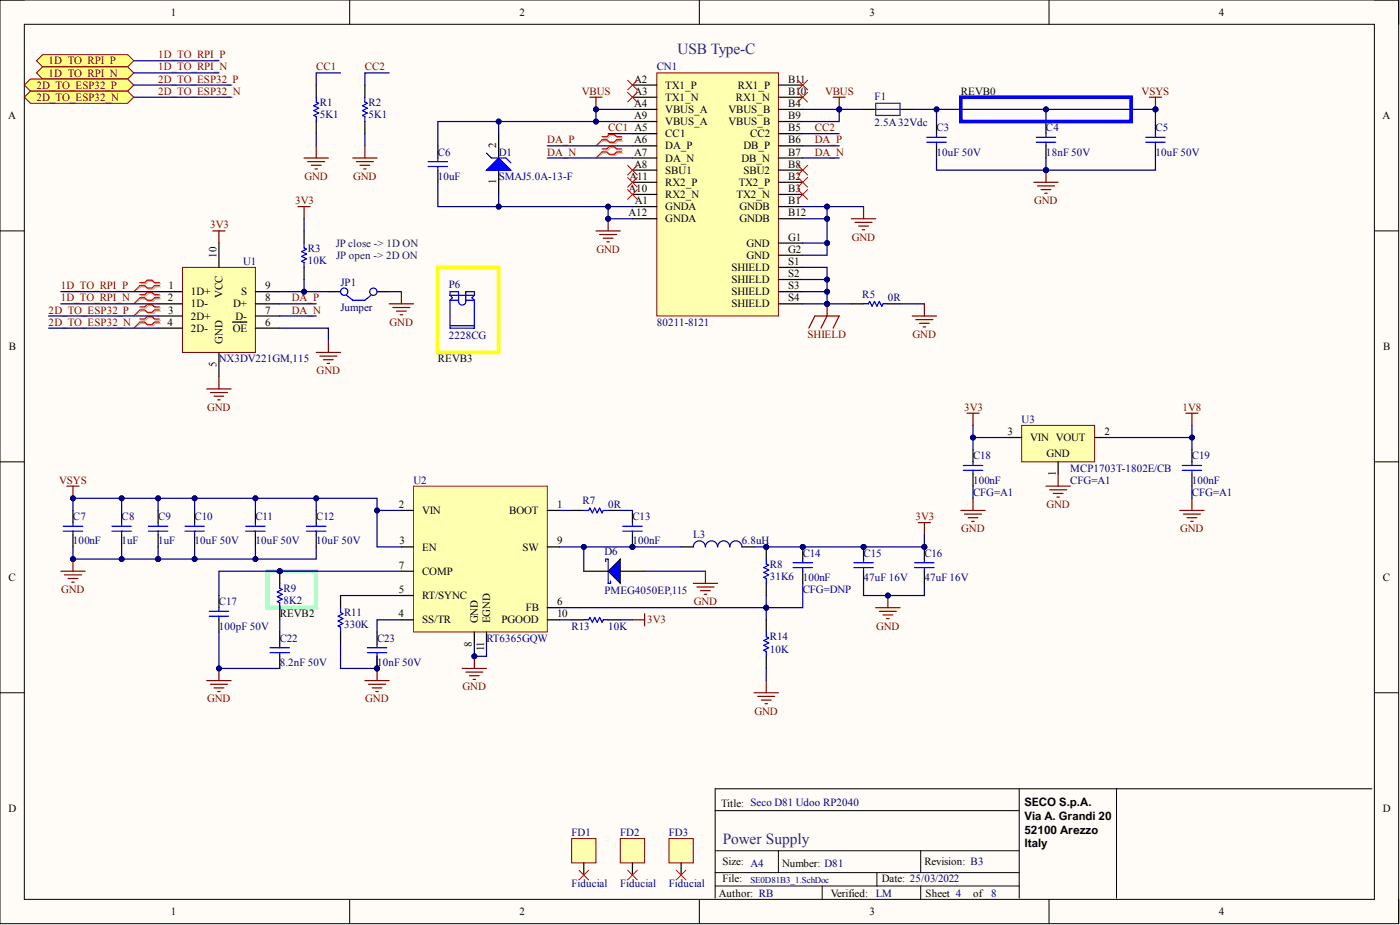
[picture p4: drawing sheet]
<svg xmlns="http://www.w3.org/2000/svg" width="292mm" height="193mm" viewBox="0 0 292 193" stroke-linecap="round" stroke-linejoin="round" font-family="sans-serif">
<!-- layer: Livello 1 -->
<path d="M0 0h291.8v192.7h-291.8z" fill="#fffcf8"/>
<path d="M0 0h291.8v192.7h-291.8z" fill="none" stroke="#000" stroke-width=".21"/>
<path d="M5.1 5.1h281.7v182.5h-281.7z" fill-rule="evenodd" fill="#fffcf8"/>
<g fill="none" stroke="#000" stroke-width=".21">
<path d="M0 0h5.1M73 0v5.1M145.9 0v5.1M218.9 0v5.1M286.8 0h5v5.1M5.1 5.1h281.7v182.5h-281.7zM0 48.2h5.1M286.8 48.2h5M0 96.3h5.1M286.8 96.3h5M0 144.5h5.1M286.8 144.5h5"/>
<path d="M149.2 169.1h63.5M149.2 177.5h63.5M162.4 177.5v4.5M192.1 177.5v4.5M212.7 164.6v22.8M233 164.6v22.8M286.2 164.6h-137v22.8M73 187.6v5.1M145.9 187.6v5.1M149.2 182h63.5M149.2 184.8h63.5M171.5 184.8v2.8"/>
<path d="M183 182v2.8M192.1 184.8v2.8M218.9 187.6v5.1M291.8 187.6v5.1"/>
</g>
<path d="M55.8 119.2h10.2v7.6h-10.2z" fill="none" stroke="#0ff" stroke-width=".76"/>
<path d="M137 15.2h25.4v50.7h-25.4z" fill-rule="evenodd" fill="#ffffb0"/>
<path d="M137 15.2h25.4v50.7h-25.4z" fill="none" stroke="#800000" stroke-width=".21"/>
<g fill="none" stroke="#000" stroke-width=".25">
<path d="M132 17.7h5M162.4 17.7h5.1M132 20.3h5M132 22.8h5M132 27.9h5M132 30.4h5M132 33h5M132 35.5h5M132 38h5M132 25.4h5M162.4 20.3h5.1M162.4 22.8h5.1"/>
<path d="M162.4 27.9h5.1M162.4 30.4h5.1M162.4 33h5.1M162.4 35.5h5.1M162.4 38h5.1M162.4 25.4h5.1M132 40.6h5M132 43.1h5M132 45.6h5M162.4 40.6h5.1M162.4 43.1h5.1M162.4 45.6h5.1"/>
<path d="M162.4 50.7h5.1M162.4 53.2h5.1M162.4 55.8h5.1M162.4 58.3h5.1M162.4 60.8h5.1M162.4 63.4h5.1"/>
</g>
<path d="M119.3 174.9h5v5.1h-5z" fill-rule="evenodd" fill="#ffffb0"/>
<path d="M119.3 174.9h5v5.1h-5z" fill="none" stroke="#800000" stroke-width=".21"/>
<path d="M121.8 180v2.6" fill="none" stroke="#000" stroke-width=".25"/>
<path d="M129.4 174.9h5.1v5.1h-5.1z" fill-rule="evenodd" fill="#ffffb0"/>
<path d="M129.4 174.9h5.1v5.1h-5.1z" fill="none" stroke="#800000" stroke-width=".21"/>
<path d="M132 180v2.6" fill="none" stroke="#000" stroke-width=".25"/>
<path d="M139.6 174.9h5v5.1h-5z" fill-rule="evenodd" fill="#ffffb0"/>
<path d="M139.6 174.9h5v5.1h-5z" fill="none" stroke="#800000" stroke-width=".21"/>
<path d="M142.1 180v2.6" fill="none" stroke="#000" stroke-width=".25"/>
<path d="M120.8 181.5l2 2.1M122.8 181.5l-2 2.1M130.9 181.5l2.1 2.1M133 181.5l-2.1 2.1M141.1 181.5l2 2.1M143.1 181.5l-2 2.1" fill="none" stroke="#f00" stroke-width=".21"/>
<path d="M38.1 55.8h15.2v17.7h-15.2z" fill-rule="evenodd" fill="#ffffb0"/>
<path d="M38.1 55.8h15.2v17.7h-15.2z" fill="none" stroke="#800000" stroke-width=".21"/>
<g fill="none" stroke="#000" stroke-width=".25">
<path d="M45.7 50.7v5.1M63.4 48.2v2.5M63.4 55.8v2.5M33 60.8h5.1M33 63.4h5.1M33 65.9h5.1M33 68.5h5.1M45.7 73.5v5.1M48.5 67.2h3M53.3 60.8h5.1M53.3 63.4h5.1M53.3 65.9h5.1"/>
<path d="M53.3 68.5h5.1M68.5 60.8h2.6M78.7 60.8h2.5"/>
</g>
<g fill="none" stroke="#800000" stroke-width=".25">
<path d="M44.4 48.2h2.5M45.7 48.2v2.5M62.2 43.1h2.5M63.4 43.1v2.5M124.3 48.2h5.1M125.1 48.9h3.6M125.9 49.7h2M126.6 50.5h.5M126.9 45.6v2.6M45.7 78.6v2.5M66 73.5h5.1M66.7 74.3h3.6"/>
<path d="M67.5 75h2M68.3 75.8h.5M68.5 71v2.5M81.2 63.4h5.1M82 64.1h3.5M82.7 64.9h2.1M83.5 65.7h.5M83.7 60.8v2.6M43.1 81.1h5.1M43.9 81.9h3.6M44.7 82.7h2M45.4 83.4h.5"/>
</g>
<g fill="none" stroke="#00f" stroke-width=".25">
<path d="M63.4 50.7v1l.5 .3-1 .5 1 .5-1 .5 1 .5-1 .5 .5 .3v1M72.3 61.6l1.3 1h2.5l1.3-1"/>
<circle cx="71.8" cy="60.8" r=".76"/>
<circle cx="77.9" cy="60.8" r=".76"/>
</g>
<circle cx="126.9" cy="45.6" r=".51" fill="#000080"/>
<circle cx="126.9" cy="45.6" r=".51" fill="none" stroke="#000080" stroke-width=".21"/>
<path d="M177.6 45.6h5.1M178.4 46.4h3.5M179.2 47.2h2M179.9 47.9h.5M180.2 43.1v2.5M168.8 68.5l1.2-2.6h5.1l-1.3 2.6M172.6 63.4v2.5l-1.3 2.6M190.3 65.9h5.1M191.1 66.7h3.5M191.8 67.4h2.1M192.6 68.2h.5M192.9 63.4v2.5" fill="none" stroke="#800000" stroke-width=".25"/>
<circle cx="172.6" cy="63.4" r=".51" fill="#000080"/>
<circle cx="172.6" cy="63.4" r=".51" fill="none" stroke="#000080" stroke-width=".21"/>
<path d="M177.6 63.4h2.6M185.2 63.4h2.6" fill="none" stroke="#000" stroke-width=".25"/>
<path d="M180.2 63.4h1l.2-.5 .5 1 .6-1 .5 1 .5-1 .5 1 .2-.5h1" fill="none" stroke="#00f" stroke-width=".25"/>
<g fill="none" stroke="#f00" stroke-width=".21">
<path d="M130.9 16.7l2.1 2.1M130.9 19.3l2.1 2M133 16.7l-2.1 2.1M133 19.3l-2.1 2M166.5 19.3l2 2M166.5 16.7l2 2.1M168.5 19.3l-2 2M168.5 16.7l-2 2.1M125.6 31.7l-1.3 1.3M125.6 29.2l-1.3 1.2M130.9 34.5l2.1 2M130.9 37l2.1 2"/>
<path d="M130.9 39.6l2.1 2M133 34.5l-2.1 2M133 37l-2.1 2M133 39.6l-2.1 2M166.5 34.5l2 2M166.5 37l2 2M166.5 39.6l2 2M168.5 34.5l-2 2M168.5 37l-2 2M168.5 39.6l-2 2"/>
</g>
<path d="M125.9 31.3h1l.5-.5h1l.5 .5h1M125.9 31.9h1l.5 .6h1l.5-.6h1M125.9 28.8h1l.5-.5h1l.5 .5h1M125.9 29.4h1l.5 .5h1l.5-.5h1" fill="none" stroke="#d0a19e" stroke-width=".25"/>
<path d="M125.9 31.9l-1.6 1.1M125.9 29.4l-1.6 1" fill="none" stroke="#d0a19e" stroke-width=".21"/>
<path d="M125.6 31.1h1l.5-.5h1.1l.5 .5h1M125.6 31.7h1l.5 .5h1.1l.5-.5h1M125.6 28.5h1l.5-.5h1.1l.5 .5h1M125.6 29.2h1l.5 .5h1.1l.5-.5h1" fill="none" stroke="#f00" stroke-width=".25"/>
<path d="M123.1 20.3h2.5M124.3 20.3v2.5" fill="none" stroke="#800000" stroke-width=".25"/>
<circle cx="124.3" cy="22.8" r=".51" fill="#000080"/>
<circle cx="124.3" cy="22.8" r=".51" fill="none" stroke="#000080" stroke-width=".21"/>
<g fill="none" stroke="#00f" stroke-width=".25">
<path d="M89.3 33.7h4.1M89.3 34.7h4.1M91.4 33v.7M91.4 34.7v.8M193.4 28.6h4M193.4 29.7h4M195.4 27.9v.7M195.4 29.7v.7M216.2 28.6h4.1M216.2 29.7h4.1M218.2 27.9v.7M218.2 29.7v.7"/>
<path d="M239 28.6h4.1M239 29.7h4.1M241.1 27.9v.7M241.1 29.7v.7"/>
</g>
<path d="M91.4 30.4v2.6M91.4 35.5v2.5M195.4 25.4v2.5M195.4 30.4v2.6M218.2 25.4v2.5M218.2 30.4v2.6M241.1 25.4v2.5M241.1 30.4v2.6" fill="none" stroke="#000" stroke-width=".25"/>
<path d="M215.7 38h5.1M216.5 38.8h3.5M217.2 39.6h2.1M218.2 35.5v2.5M218 40.3h.5" fill="none" stroke="#800000" stroke-width=".25"/>
<circle cx="218.2" cy="35.5" r=".51" fill="#000080"/>
<circle cx="218.2" cy="35.5" r=".51" fill="none" stroke="#000080" stroke-width=".21"/>
<path d="M239.8 20.3h2.5M241.1 20.3v2.5" fill="none" stroke="#800000" stroke-width=".25"/>
<circle cx="241.1" cy="22.8" r=".51" fill="#000080"/>
<circle cx="241.1" cy="22.8" r=".51" fill="none" stroke="#000080" stroke-width=".21"/>
<path d="M173.8 20.3h2.6M175.1 20.3v2.5" fill="none" stroke="#800000" stroke-width=".25"/>
<circle cx="175.1" cy="22.8" r=".51" fill="#000080"/>
<circle cx="175.1" cy="22.8" r=".51" fill="none" stroke="#000080" stroke-width=".21"/>
<path d="M7.6 12.7l1.3-1.3h17.7l1.3 1.3-1.3 1.2h-17.7z" fill-rule="evenodd" fill="#ffff80"/>
<path d="M7.6 12.7l1.3-1.3h17.7l1.3 1.3-1.3 1.2h-17.7z" fill="none" stroke="#800000" stroke-width=".21"/>
<path d="M7.6 15.2l1.3-1.3h17.7l1.3 1.3-1.3 1.3h-17.7z" fill-rule="evenodd" fill="#ffff80"/>
<path d="M7.6 15.2l1.3-1.3h17.7l1.3 1.3-1.3 1.3h-17.7z" fill="none" stroke="#800000" stroke-width=".21"/>
<path d="M5.1 17.7l1.2-1.2h20.3l1.3 1.2-1.3 1.3h-20.3z" fill-rule="evenodd" fill="#ffff80"/>
<path d="M5.1 17.7l1.2-1.2h20.3l1.3 1.2-1.3 1.3h-20.3z" fill="none" stroke="#800000" stroke-width=".21"/>
<path d="M5.1 20.3l1.2-1.3h20.3l1.3 1.3-1.3 1.2h-20.3z" fill-rule="evenodd" fill="#ffff80"/>
<path d="M5.1 20.3l1.2-1.3h20.3l1.3 1.3-1.3 1.2h-20.3z" fill="none" stroke="#800000" stroke-width=".21"/>
<path d="M29.4 59.2h1.1l.5-.5h1l.5 .5h1M29.4 59.8h1.1l.5 .5h1l.5-.5h1M29.4 61.7h1.1l.5-.5h1l.5 .5h1M29.4 62.4h1.1l.5 .5h1l.5-.5h1M29.4 64.3h1.1l.5-.5h1l.5 .5h1M29.4 64.9h1.1l.5 .5h1l.5-.5h1M29.4 66.8h1.1l.5-.5h1l.5 .5h1M29.4 67.4h1.1l.5 .5h1l.5-.5h1" fill="none" stroke="#d0a19e" stroke-width=".25"/>
<path d="M29.4 59.8l-1.5 1M29.4 62.4l-1.5 1M29.4 64.9l-1.5 1M29.4 67.4l-1.5 1.1" fill="none" stroke="#d0a19e" stroke-width=".21"/>
<path d="M29.2 58.9h1l.5-.5h1l.5 .5h1M29.2 59.6h1l.5 .5h1l.5-.5h1M29.2 61.5h1l.5-.5h1l.5 .5h1M29.2 62.1h1l.5 .5h1l.5-.5h1M29.2 64h1l.5-.5h1l.5 .5h1M29.2 64.7h1l.5 .5h1l.5-.5h1M29.2 66.6h1l.5-.6h1l.5 .6h1M29.2 67.2h1l.5 .5h1l.5-.5h1" fill="none" stroke="#f00" stroke-width=".25"/>
<path d="M29.2 59.6l-1.3 1.2M29.2 62.1l-1.3 1.3M29.2 64.7l-1.3 1.2M29.2 67.2l-1.3 1.3" fill="none" stroke="#f00" stroke-width=".21"/>
<path d="M13.2 109.8h4.1M13.2 110.8h4.1M15.2 109v.8M15.2 110.8v.8" fill="none" stroke="#00f" stroke-width=".25"/>
<path d="M15.2 106.5v2.5M15.2 111.6v2.5" fill="none" stroke="#000" stroke-width=".25"/>
<path d="M86.3 101.4h27.9v30.4h-27.9z" fill-rule="evenodd" fill="#ffffb0"/>
<path d="M86.3 101.4h27.9v30.4h-27.9z" fill="none" stroke="#bf0000" stroke-width=".21"/>
<g fill="none" stroke="#000" stroke-width=".25">
<path d="M83.7 106.5h2.6M83.7 114.1h2.6M83.7 119.2h2.6M114.2 106.5h2.5M114.2 114.1h2.5M45.7 124.2v2.6M45.7 129.3v2.5M83.7 129.3h2.6M83.7 124.2h2.6M99 131.8v2.6M101.5 131.8v2.6M114.2 129.3h2.5"/>
<path d="M114.2 126.8h2.5"/>
</g>
<path d="M43.6 127.5h4.1M43.6 128.5h4.1M45.7 126.8v.7M45.7 128.5v.8" fill="none" stroke="#00f" stroke-width=".25"/>
<circle cx="58.4" cy="119.2" r=".51" fill="#000080"/>
<circle cx="58.4" cy="119.2" r=".51" fill="none" stroke="#000080" stroke-width=".21"/>
<path d="M58.4 119.2v2.5" fill="none" stroke="#000" stroke-width=".25"/>
<circle cx="58.4" cy="119.2" r=".51" fill="#000080"/>
<circle cx="58.4" cy="119.2" r=".51" fill="none" stroke="#000080" stroke-width=".21"/>
<path d="M58.4 126.8v2.5M58.4 131.8v2.6M58.4 136.9v2.5M71.1 124.2v2.6M71.1 131.8v2.6" fill="none" stroke="#000" stroke-width=".25"/>
<path d="M56.3 135.1h4.1M56.3 136.2h4.1M58.4 121.7v1l.5 .3M58.4 134.4v.7M58.4 136.2v.7M58.9 123l-1 .5 1 .5-1 .5 1 .5-1 .5 .5 .3v1M71.1 126.8v1l.5 .2-1.1 .5 1.1 .6-1.1 .5 1.1 .5-1.1 .5 .6 .2v1" fill="none" stroke="#00f" stroke-width=".25"/>
<circle cx="78.7" cy="139.4" r=".51" fill="#000080"/>
<circle cx="78.7" cy="139.4" r=".51" fill="none" stroke="#000080" stroke-width=".21"/>
<path d="M76.6 135.1h4.1M76.6 136.2h4.1M78.7 134.4v.7M78.7 136.2v.7" fill="none" stroke="#00f" stroke-width=".25"/>
<path d="M78.7 136.9v2.5" fill="none" stroke="#000" stroke-width=".25"/>
<circle cx="78.7" cy="139.4" r=".51" fill="#000080"/>
<circle cx="78.7" cy="139.4" r=".51" fill="none" stroke="#000080" stroke-width=".21"/>
<g fill="none" stroke="#000" stroke-width=".25">
<path d="M25.4 106.5v2.5M25.4 111.6v2.5M33 106.5v2.5M33 111.6v2.5M40.6 106.5v2.5M40.6 111.6v2.5M53.3 106.5v2.5M53.3 111.6v2.5M66 106.5v2.5M66 111.6v2.5M142.1 114.1h2.5M154.8 114.1h2.5"/>
<path d="M78.7 131.8v2.6M119.3 129.3h2.5M126.9 129.3h2.5"/>
</g>
<g fill="none" stroke="#00f" stroke-width=".25">
<path d="M23.3 109.8h4.1M23.3 110.8h4.1M25.4 109v.8M25.4 110.8v.8M31 109.8h4M31 110.8h4M33 109v.8M33 110.8v.8M38.6 109.8h4M38.6 110.8h4M40.6 109v.8M40.6 110.8v.8"/>
<path d="M51.3 109.8h4M51.3 110.8h4M53.3 109v.8M53.3 110.8v.8M63.9 109.8h4.1M63.9 110.8h4.1M66 109v.8M66 110.8v.8M121.8 129.3h1l.3-.5 .5 1 .5-1 .5 1 .5-1 .5 1 .3-.5h1"/>
</g>
<path d="M144.6 114.1a1.27 1.27 0 0 1 1.3-1.3 1.27 1.27 0 0 1 1.3 1.3 1.27 1.27 0 0 1 1.3-1.3 1.27 1.27 0 0 1 1.2 1.3 1.27 1.27 0 0 1 1.3-1.3 1.27 1.27 0 0 1 1.3 1.3 1.27 1.27 0 0 1 1.2-1.3 1.27 1.27 0 0 1 1.3 1.3" fill="none" stroke="#0c0087" stroke-width=".25"/>
<path d="M12.7 119.2h5.1M13.4 119.9h3.6M15.2 116.6v2.6M14.2 120.7h2M15 121.4h.5" fill="none" stroke="#800000" stroke-width=".25"/>
<circle cx="15.2" cy="116.6" r=".51" fill="#000080"/>
<circle cx="15.2" cy="116.6" r=".51" fill="none" stroke="#000080" stroke-width=".21"/>
<path d="M78.7 139.4v2.6M76.1 142h5.1M76.9 142.7h3.5M77.7 143.5h2M78.4 144.3h.5" fill="none" stroke="#800000" stroke-width=".25"/>
<circle cx="78.7" cy="139.4" r=".51" fill="#000080"/>
<circle cx="78.7" cy="139.4" r=".51" fill="none" stroke="#000080" stroke-width=".21"/>
<path d="M45.7 139.4v2.6M43.1 142h5.1M43.9 142.7h3.6M44.7 143.5h2M45.4 144.3h.5" fill="none" stroke="#800000" stroke-width=".25"/>
<circle cx="45.7" cy="139.4" r=".51" fill="#000080"/>
<circle cx="45.7" cy="139.4" r=".51" fill="none" stroke="#000080" stroke-width=".21"/>
<path d="M96.4 139.4h5.1M99 136.9v2.5M97.2 140.2h3.5M98 141h2M98.7 141.7h.5" fill="none" stroke="#800000" stroke-width=".25"/>
<circle cx="99" cy="136.9" r=".51" fill="#000080"/>
<circle cx="99" cy="136.9" r=".51" fill="none" stroke="#000080" stroke-width=".21"/>
<circle cx="132" cy="114.1" r=".51" fill="#000080"/>
<circle cx="132" cy="114.1" r=".51" fill="none" stroke="#000080" stroke-width=".21"/>
<path d="M129.9 109.8h4.1M129.9 110.8h4.1M132 109v.8M132 110.8v.8" fill="none" stroke="#00f" stroke-width=".25"/>
<path d="M132 111.6v2.5" fill="none" stroke="#000" stroke-width=".25"/>
<circle cx="132" cy="114.1" r=".51" fill="#000080"/>
<circle cx="132" cy="114.1" r=".51" fill="none" stroke="#000080" stroke-width=".21"/>
<path d="M132 106.5v2.5" fill="none" stroke="#000" stroke-width=".25"/>
<circle cx="180.2" cy="114.1" r=".51" fill="#000080"/>
<circle cx="180.2" cy="114.1" r=".51" fill="none" stroke="#000080" stroke-width=".21"/>
<path d="M178.1 117.4h4.1M178.1 118.4h4.1M180.2 116.6v.8M180.2 118.4v.8" fill="none" stroke="#00f" stroke-width=".25"/>
<path d="M180.2 114.1v2.5M180.2 119.2v2.5" fill="none" stroke="#000" stroke-width=".25"/>
<circle cx="180.2" cy="114.1" r=".51" fill="#000080"/>
<circle cx="180.2" cy="114.1" r=".51" fill="none" stroke="#000080" stroke-width=".21"/>
<circle cx="192.9" cy="114.1" r=".51" fill="#000080"/>
<circle cx="192.9" cy="114.1" r=".51" fill="none" stroke="#000080" stroke-width=".21"/>
<path d="M190.8 117.4h4.1M190.8 118.4h4.1M192.9 116.6v.8M192.9 118.4v.8" fill="none" stroke="#00f" stroke-width=".25"/>
<path d="M192.9 114.1v2.5M192.9 119.2v2.5" fill="none" stroke="#000" stroke-width=".25"/>
<circle cx="192.9" cy="114.1" r=".51" fill="#000080"/>
<circle cx="192.9" cy="114.1" r=".51" fill="none" stroke="#000080" stroke-width=".21"/>
<circle cx="167.5" cy="114.1" r=".51" fill="#000080"/>
<circle cx="167.5" cy="114.1" r=".51" fill="none" stroke="#000080" stroke-width=".21"/>
<path d="M165.5 117.4h4M165.5 118.4h4M167.5 116.6v.8M167.5 118.4v.8" fill="none" stroke="#00f" stroke-width=".25"/>
<path d="M167.5 114.1v2.5M167.5 119.2v2.5" fill="none" stroke="#000" stroke-width=".25"/>
<circle cx="167.5" cy="114.1" r=".51" fill="#000080"/>
<circle cx="167.5" cy="114.1" r=".51" fill="none" stroke="#000080" stroke-width=".21"/>
<path d="M182.7 126.8h5.1M183.5 127.5h3.5M184.2 128.3h2.1M185 129.1h.5M185.2 124.2v2.6" fill="none" stroke="#800000" stroke-width=".25"/>
<circle cx="185.2" cy="124.2" r=".51" fill="#000080"/>
<circle cx="185.2" cy="124.2" r=".51" fill="none" stroke="#000080" stroke-width=".21"/>
<path d="M121.8 119.2h5.1M129.4 119.2h5.1M159.9 129.3v2.5M159.9 136.9v2.5" fill="none" stroke="#000" stroke-width=".25"/>
<path d="M126.4 117.1v-.5h.5v5.1h.5v-.5M159.9 131.8v1.1l.5 .2-1 .5 1 .5-1 .5 1 .5-1 .5 .5 .3v1" fill="none" stroke="#00f" stroke-width=".25"/>
<path d="M157.3 144.5h5.1M158.1 145.3h3.5M158.9 146h2M159.6 146.8h.5M159.9 142v2.5" fill="none" stroke="#800000" stroke-width=".25"/>
<path d="M126.9 119.2l2.5-2.6v5.1z" fill="#00f"/>
<path d="M126.9 119.2l2.5-2.6v5.1z" fill="none" stroke="#000" stroke-width=".21"/>
<path d="M147.2 119.2v2.5M144.6 121.7h5.1M145.4 122.5h3.6M146.2 123.2h2M146.9 124h.5" fill="none" stroke="#800000" stroke-width=".25"/>
<circle cx="159.9" cy="114.1" r=".51" fill="#000080"/>
<circle cx="159.9" cy="114.1" r=".51" fill="none" stroke="#000080" stroke-width=".21"/>
<path d="M159.9 114.1v2.5" fill="none" stroke="#000" stroke-width=".25"/>
<circle cx="159.9" cy="114.1" r=".51" fill="#000080"/>
<circle cx="159.9" cy="114.1" r=".51" fill="none" stroke="#000080" stroke-width=".21"/>
<path d="M66 17.7v2.6M76.1 17.7v2.6M66 25.4v2.5M76.1 25.4v2.5M104 27.9v5.1M104 35.5v5.1M119.3 106.5h2.5M126.9 106.5h2.5M159.9 121.7v2.5" fill="none" stroke="#000" stroke-width=".25"/>
<path d="M66 20.3v1l.5 .2-1 .6 1 .5-1 .5 1 .5-1 .5 .5 .2v1.1M76.1 20.3v1l.5 .2-1 .6 1 .5-1 .5 1 .5-1 .5 .5 .2v1.1M121.8 106.5h1l.3-.5 .5 1 .5-1 .5 1 .5-1 .5 1 .3-.5h1M159.9 116.6v1l.5 .3-1 .5 1 .5-1 .5 1 .5-1 .5 .5 .3v1" fill="none" stroke="#00f" stroke-width=".25"/>
<g fill="none" stroke="#800000" stroke-width=".25">
<path d="M63.4 33h5.1M64.2 33.7h3.6M65 34.5h2M65.7 35.2h.5M66 30.4v2.6M73.6 33h5.1M74.4 33.7h3.5M75.1 34.5h2M75.9 35.2h.5M76.1 30.4v2.6M191.6 109h2.5M192.9 109v2.6"/>
<path d="M132 129.3h2.5M134.5 128v2.6"/>
</g>
<path d="M101.5 35.5l2.5-2.5 2.6 2.5z" fill="#00f"/>
<path d="M101.5 35.5l2.5-2.5 2.6 2.5zM101.5 31.9l1 1.1h3.1l1 1" fill="none" stroke="#00f" stroke-width=".25"/>
<path d="M14 101.4h2.5M15.2 101.4v2.6" fill="none" stroke="#800000" stroke-width=".25"/>
<circle cx="15.2" cy="104" r=".51" fill="#000080"/>
<circle cx="15.2" cy="104" r=".51" fill="none" stroke="#000080" stroke-width=".21"/>
<path d="M213.2 88.7h15.2v7.6h-15.2z" fill-rule="evenodd" fill="#ffffb0"/>
<path d="M213.2 88.7h15.2v7.6h-15.2z" fill="none" stroke="#800000" stroke-width=".21"/>
<path d="M180.2 22.8h2.5M187.8 22.8h2.5M203 93.8v2.5M203 98.9v2.5M210.6 91.3h2.6M220.8 96.3v2.6M228.4 91.3h2.5M248.7 93.8v2.5M248.7 98.9v2.5" fill="none" stroke="#000" stroke-width=".25"/>
<g fill="none" stroke="#800000" stroke-width=".25">
<path d="M201.7 86.2h2.6M203 86.2v2.5M220.8 98.9v2.5M247.4 86.2h2.6M248.7 86.2v2.5M200.5 106.5h5M201.2 107.2h3.6M202 108h2M202.8 108.8h.5M203 104v2.5M218.2 101.4h5.1M219 102.2h3.6"/>
<path d="M219.8 102.9h2M220.5 103.7h.5M246.2 106.5h5M246.9 107.2h3.6M247.7 108h2M248.4 108.8h.5M248.7 104v2.5"/>
</g>
<path d="M201 97.1h4M201 98.1h4M203 96.3v.8M203 98.1v.8M246.7 97.1h4M246.7 98.1h4M248.7 96.3v.8M248.7 98.1v.8" fill="none" stroke="#00f" stroke-width=".25"/>
<path d="M182.7 21.5h5.1v2.6h-5.1zM182.7 22.8h5.1" fill="none" stroke="#351c75" stroke-width=".25"/>
<path d="M241.1 22.8v2.6" fill="none" stroke="#000080" stroke-width=".25"/>
<circle cx="241.1" cy="22.8" r=".51" fill="#000080"/>
<circle cx="241.1" cy="22.8" r=".51" fill="none" stroke="#000080" stroke-width=".21"/>
<path d="M10.2 68.5h22.8M10.2 65.9h22.8M12.7 63.4h20.3M12.7 60.8h20.3M15.2 114.1v2.5h17.8" fill="none" stroke="#000080" stroke-width=".25"/>
<circle cx="15.2" cy="116.6" r=".51" fill="#000080"/>
<circle cx="15.2" cy="116.6" r=".51" fill="none" stroke="#000080" stroke-width=".21"/>
<circle cx="25.4" cy="116.6" r=".51" fill="#000080"/>
<circle cx="25.4" cy="116.6" r=".51" fill="none" stroke="#000080" stroke-width=".21"/>
<circle cx="33" cy="116.6" r=".51" fill="#000080"/>
<circle cx="33" cy="116.6" r=".51" fill="none" stroke="#000080" stroke-width=".21"/>
<path d="M15.2 106.5v-2.5h63.5v2.5h5" fill="none" stroke="#000080" stroke-width=".25"/>
<circle cx="78.7" cy="106.5" r=".51" fill="#000080"/>
<circle cx="78.7" cy="106.5" r=".51" fill="none" stroke="#000080" stroke-width=".21"/>
<circle cx="66" cy="104" r=".51" fill="#000080"/>
<circle cx="66" cy="104" r=".51" fill="none" stroke="#000080" stroke-width=".21"/>
<circle cx="53.3" cy="104" r=".51" fill="#000080"/>
<circle cx="53.3" cy="104" r=".51" fill="none" stroke="#000080" stroke-width=".21"/>
<circle cx="40.6" cy="104" r=".51" fill="#000080"/>
<circle cx="40.6" cy="104" r=".51" fill="none" stroke="#000080" stroke-width=".21"/>
<circle cx="33" cy="104" r=".51" fill="#000080"/>
<circle cx="33" cy="104" r=".51" fill="none" stroke="#000080" stroke-width=".21"/>
<circle cx="25.4" cy="104" r=".51" fill="#000080"/>
<circle cx="25.4" cy="104" r=".51" fill="none" stroke="#000080" stroke-width=".21"/>
<circle cx="15.2" cy="104" r=".51" fill="#000080"/>
<circle cx="15.2" cy="104" r=".51" fill="none" stroke="#000080" stroke-width=".21"/>
<path d="M27.9 17.7h20.3M27.9 15.2h17.8M27.9 12.7h17.8M27.9 20.3h20.3M66 114.1v2.5h-33" fill="none" stroke="#000080" stroke-width=".25"/>
<circle cx="33" cy="116.6" r=".51" fill="#000080"/>
<circle cx="33" cy="116.6" r=".51" fill="none" stroke="#000080" stroke-width=".21"/>
<circle cx="40.6" cy="116.6" r=".51" fill="#000080"/>
<circle cx="40.6" cy="116.6" r=".51" fill="none" stroke="#000080" stroke-width=".21"/>
<circle cx="53.3" cy="116.6" r=".51" fill="#000080"/>
<circle cx="53.3" cy="116.6" r=".51" fill="none" stroke="#000080" stroke-width=".21"/>
<path d="M45.7 131.8v7.6h12.7" fill="none" stroke="#000080" stroke-width=".25"/>
<circle cx="45.7" cy="139.4" r=".51" fill="#000080"/>
<circle cx="45.7" cy="139.4" r=".51" fill="none" stroke="#000080" stroke-width=".21"/>
<path d="M83.7 119.2h-38v5" fill="none" stroke="#000080" stroke-width=".25"/>
<circle cx="58.4" cy="119.2" r=".51" fill="#000080"/>
<circle cx="58.4" cy="119.2" r=".51" fill="none" stroke="#000080" stroke-width=".21"/>
<path d="M63.4 58.3v2.5h-5M58.4 68.5h10.1v2.5M58.4 65.9h7.6M58.4 63.4h7.6" fill="none" stroke="#000080" stroke-width=".25"/>
<circle cx="63.4" cy="60.8" r=".51" fill="#000080"/>
<circle cx="63.4" cy="60.8" r=".51" fill="none" stroke="#000080" stroke-width=".21"/>
<path d="M63.4 60.8h5.1" fill="none" stroke="#000080" stroke-width=".25"/>
<circle cx="63.4" cy="60.8" r=".51" fill="#000080"/>
<circle cx="63.4" cy="60.8" r=".51" fill="none" stroke="#000080" stroke-width=".21"/>
<path d="M71.1 15.2h-5.1v2.5M71.1 134.4v5h7.6v-2.5" fill="none" stroke="#000080" stroke-width=".25"/>
<circle cx="78.7" cy="139.4" r=".51" fill="#000080"/>
<circle cx="78.7" cy="139.4" r=".51" fill="none" stroke="#000080" stroke-width=".21"/>
<path d="M81.2 15.2h-5.1v2.5M78.7 106.5v7.6h5M71.1 124.2h12.6M83.7 129.3h-5v2.5" fill="none" stroke="#000080" stroke-width=".25"/>
<circle cx="78.7" cy="106.5" r=".51" fill="#000080"/>
<circle cx="78.7" cy="106.5" r=".51" fill="none" stroke="#000080" stroke-width=".21"/>
<path d="M91.4 38v5.1h35.5M81.2 60.8h2.5" fill="none" stroke="#000080" stroke-width=".25"/>
<circle cx="104" cy="43.1" r=".51" fill="#000080"/>
<circle cx="104" cy="43.1" r=".51" fill="none" stroke="#000080" stroke-width=".21"/>
<circle cx="126.9" cy="43.1" r=".51" fill="#000080"/>
<circle cx="126.9" cy="43.1" r=".51" fill="none" stroke="#000080" stroke-width=".21"/>
<path d="M132 25.4h-40.6v5" fill="none" stroke="#000080" stroke-width=".25"/>
<circle cx="104" cy="25.4" r=".51" fill="#000080"/>
<circle cx="104" cy="25.4" r=".51" fill="none" stroke="#000080" stroke-width=".21"/>
<circle cx="124.3" cy="25.4" r=".51" fill="#000080"/>
<circle cx="124.3" cy="25.4" r=".51" fill="none" stroke="#000080" stroke-width=".21"/>
<path d="M99 134.4v2.5h2.5v-2.5" fill="none" stroke="#000080" stroke-width=".25"/>
<circle cx="99" cy="136.9" r=".51" fill="#000080"/>
<circle cx="99" cy="136.9" r=".51" fill="none" stroke="#000080" stroke-width=".21"/>
<path d="M114.2 33h17.8M114.2 30.4h17.8M116.7 126.8h43.2v2.5M116.7 129.3h2.6" fill="none" stroke="#000080" stroke-width=".25"/>
<circle cx="159.9" cy="126.8" r=".51" fill="#000080"/>
<circle cx="159.9" cy="126.8" r=".51" fill="none" stroke="#000080" stroke-width=".21"/>
<path d="M116.7 114.1h25.4" fill="none" stroke="#000080" stroke-width=".25"/>
<circle cx="121.8" cy="114.1" r=".51" fill="#000080"/>
<circle cx="121.8" cy="114.1" r=".51" fill="none" stroke="#000080" stroke-width=".21"/>
<circle cx="132" cy="114.1" r=".51" fill="#000080"/>
<circle cx="132" cy="114.1" r=".51" fill="none" stroke="#000080" stroke-width=".21"/>
<path d="M132 22.8h-7.7v2.6M116.7 106.5h2.6" fill="none" stroke="#000080" stroke-width=".25"/>
<circle cx="124.3" cy="22.8" r=".51" fill="#000080"/>
<circle cx="124.3" cy="22.8" r=".51" fill="none" stroke="#000080" stroke-width=".21"/>
<circle cx="124.3" cy="25.4" r=".51" fill="#000080"/>
<circle cx="124.3" cy="25.4" r=".51" fill="none" stroke="#000080" stroke-width=".21"/>
<path d="M132 43.1h-5.1v2.5h5.1" fill="none" stroke="#000080" stroke-width=".25"/>
<circle cx="126.9" cy="45.6" r=".51" fill="#000080"/>
<circle cx="126.9" cy="45.6" r=".51" fill="none" stroke="#000080" stroke-width=".21"/>
<circle cx="126.9" cy="43.1" r=".51" fill="#000080"/>
<circle cx="126.9" cy="43.1" r=".51" fill="none" stroke="#000080" stroke-width=".21"/>
<path d="M126.9 27.9h5.1M129.4 106.5h2.6M134.5 119.2h12.7M192.9 111.6v2.5h-35.6M129.4 129.3h2.6" fill="none" stroke="#000080" stroke-width=".25"/>
<circle cx="159.9" cy="114.1" r=".51" fill="#000080"/>
<circle cx="159.9" cy="114.1" r=".51" fill="none" stroke="#000080" stroke-width=".21"/>
<circle cx="167.5" cy="114.1" r=".51" fill="#000080"/>
<circle cx="167.5" cy="114.1" r=".51" fill="none" stroke="#000080" stroke-width=".21"/>
<circle cx="180.2" cy="114.1" r=".51" fill="#000080"/>
<circle cx="180.2" cy="114.1" r=".51" fill="none" stroke="#000080" stroke-width=".21"/>
<circle cx="192.9" cy="114.1" r=".51" fill="#000080"/>
<circle cx="192.9" cy="114.1" r=".51" fill="none" stroke="#000080" stroke-width=".21"/>
<path d="M167.5 121.7v5.1h-7.6" fill="none" stroke="#000080" stroke-width=".25"/>
<circle cx="159.9" cy="126.8" r=".51" fill="#000080"/>
<circle cx="159.9" cy="126.8" r=".51" fill="none" stroke="#000080" stroke-width=".21"/>
<path d="M167.5 55.8h5.1v7.6h-5.1" fill="none" stroke="#000080" stroke-width=".25"/>
<circle cx="172.6" cy="63.4" r=".51" fill="#000080"/>
<circle cx="172.6" cy="63.4" r=".51" fill="none" stroke="#000080" stroke-width=".21"/>
<circle cx="172.6" cy="60.8" r=".51" fill="#000080"/>
<circle cx="172.6" cy="60.9" r=".51" fill="none" stroke="#000080" stroke-width=".21"/>
<circle cx="172.6" cy="58.3" r=".51" fill="#000080"/>
<circle cx="172.6" cy="58.3" r=".51" fill="none" stroke="#000080" stroke-width=".21"/>
<path d="M167.5 60.8h5.1" fill="none" stroke="#000080" stroke-width=".25"/>
<circle cx="172.6" cy="60.8" r=".51" fill="#000080"/>
<circle cx="172.6" cy="60.9" r=".51" fill="none" stroke="#000080" stroke-width=".21"/>
<path d="M167.5 58.3h5.1" fill="none" stroke="#000080" stroke-width=".25"/>
<circle cx="172.6" cy="58.3" r=".51" fill="#000080"/>
<circle cx="172.6" cy="58.3" r=".51" fill="none" stroke="#000080" stroke-width=".21"/>
<path d="M172.6 43.1v10.1h-5.1" fill="none" stroke="#000080" stroke-width=".25"/>
<circle cx="172.6" cy="50.7" r=".51" fill="#000080"/>
<circle cx="172.6" cy="50.7" r=".51" fill="none" stroke="#000080" stroke-width=".21"/>
<circle cx="172.6" cy="45.6" r=".51" fill="#000080"/>
<circle cx="172.6" cy="45.6" r=".51" fill="none" stroke="#000080" stroke-width=".21"/>
<circle cx="172.6" cy="43.1" r=".51" fill="#000080"/>
<circle cx="172.6" cy="43.1" r=".51" fill="none" stroke="#000080" stroke-width=".21"/>
<path d="M167.5 50.7h5.1" fill="none" stroke="#000080" stroke-width=".25"/>
<circle cx="172.6" cy="50.7" r=".51" fill="#000080"/>
<circle cx="172.6" cy="50.7" r=".51" fill="none" stroke="#000080" stroke-width=".21"/>
<path d="M167.5 45.6h5.1" fill="none" stroke="#000080" stroke-width=".25"/>
<circle cx="172.6" cy="45.6" r=".51" fill="#000080"/>
<circle cx="172.6" cy="45.6" r=".51" fill="none" stroke="#000080" stroke-width=".21"/>
<path d="M167.5 43.1h12.7" fill="none" stroke="#000080" stroke-width=".25"/>
<circle cx="172.6" cy="43.1" r=".51" fill="#000080"/>
<circle cx="172.6" cy="43.1" r=".51" fill="none" stroke="#000080" stroke-width=".21"/>
<path d="M167.5 22.8h7.6v2.6h-7.6M167.5 33h7.6M167.5 30.4h7.6M167.5 27.9h7.6" fill="none" stroke="#000080" stroke-width=".25"/>
<circle cx="175.1" cy="22.8" r=".51" fill="#000080"/>
<circle cx="175.1" cy="22.8" r=".51" fill="none" stroke="#000080" stroke-width=".21"/>
<path d="M172.6 63.4h5" fill="none" stroke="#000080" stroke-width=".25"/>
<circle cx="172.6" cy="63.4" r=".51" fill="#000080"/>
<circle cx="172.6" cy="63.4" r=".51" fill="none" stroke="#000080" stroke-width=".21"/>
<path d="M175.1 22.8h5.1" fill="none" stroke="#000080" stroke-width=".25"/>
<circle cx="175.1" cy="22.8" r=".51" fill="#000080"/>
<circle cx="175.1" cy="22.8" r=".51" fill="none" stroke="#000080" stroke-width=".21"/>
<path d="M180.2 121.7v2.5h12.7v-2.5" fill="none" stroke="#000080" stroke-width=".25"/>
<circle cx="185.2" cy="124.2" r=".51" fill="#000080"/>
<circle cx="185.2" cy="124.2" r=".51" fill="none" stroke="#000080" stroke-width=".21"/>
<path d="M190.3 22.8h50.8M187.8 63.4h5.1" fill="none" stroke="#000080" stroke-width=".25"/>
<circle cx="241.1" cy="22.8" r=".51" fill="#000080"/>
<circle cx="241.1" cy="22.8" r=".51" fill="none" stroke="#000080" stroke-width=".21"/>
<circle cx="218.2" cy="22.8" r=".51" fill="#000080"/>
<circle cx="218.2" cy="22.8" r=".51" fill="none" stroke="#000080" stroke-width=".21"/>
<circle cx="195.4" cy="22.8" r=".51" fill="#000080"/>
<circle cx="195.4" cy="22.8" r=".51" fill="none" stroke="#000080" stroke-width=".21"/>
<path d="M195.4 33v2.5h45.7v-2.5" fill="none" stroke="#000080" stroke-width=".25"/>
<circle cx="218.2" cy="35.5" r=".51" fill="#000080"/>
<circle cx="218.2" cy="35.5" r=".51" fill="none" stroke="#000080" stroke-width=".21"/>
<path d="M203 88.7v2.6h7.6" fill="none" stroke="#000080" stroke-width=".25"/>
<circle cx="203" cy="91.3" r=".51" fill="#000080"/>
<circle cx="203" cy="91.3" r=".51" fill="none" stroke="#000080" stroke-width=".21"/>
<path d="M248.7 88.7v2.6h-17.8" fill="none" stroke="#000080" stroke-width=".25"/>
<circle cx="248.7" cy="91.3" r=".51" fill="#000080"/>
<circle cx="248.7" cy="91.3" r=".51" fill="none" stroke="#000080" stroke-width=".21"/>
<path d="M25.4 114.1v2.5" fill="none" stroke="#000080" stroke-width=".25"/>
<circle cx="25.4" cy="116.6" r=".51" fill="#000080"/>
<circle cx="25.4" cy="116.6" r=".51" fill="none" stroke="#000080" stroke-width=".21"/>
<path d="M25.4 104v2.5" fill="none" stroke="#000080" stroke-width=".25"/>
<circle cx="25.4" cy="104" r=".51" fill="#000080"/>
<circle cx="25.4" cy="104" r=".51" fill="none" stroke="#000080" stroke-width=".21"/>
<path d="M33 114.1v2.5" fill="none" stroke="#000080" stroke-width=".25"/>
<circle cx="33" cy="116.6" r=".51" fill="#000080"/>
<circle cx="33" cy="116.6" r=".51" fill="none" stroke="#000080" stroke-width=".21"/>
<path d="M33 104v2.5" fill="none" stroke="#000080" stroke-width=".25"/>
<circle cx="33" cy="104" r=".51" fill="#000080"/>
<circle cx="33" cy="104" r=".51" fill="none" stroke="#000080" stroke-width=".21"/>
<path d="M40.6 114.1v2.5" fill="none" stroke="#000080" stroke-width=".25"/>
<circle cx="40.6" cy="116.6" r=".51" fill="#000080"/>
<circle cx="40.6" cy="116.6" r=".51" fill="none" stroke="#000080" stroke-width=".21"/>
<path d="M40.6 104v2.5" fill="none" stroke="#000080" stroke-width=".25"/>
<circle cx="40.6" cy="104" r=".51" fill="#000080"/>
<circle cx="40.6" cy="104" r=".51" fill="none" stroke="#000080" stroke-width=".21"/>
<path d="M53.3 114.1v2.5" fill="none" stroke="#000080" stroke-width=".25"/>
<circle cx="53.3" cy="116.6" r=".51" fill="#000080"/>
<circle cx="53.3" cy="116.6" r=".51" fill="none" stroke="#000080" stroke-width=".21"/>
<path d="M53.3 104v2.5" fill="none" stroke="#000080" stroke-width=".25"/>
<circle cx="53.3" cy="104" r=".51" fill="#000080"/>
<circle cx="53.3" cy="104" r=".51" fill="none" stroke="#000080" stroke-width=".21"/>
<path d="M63.4 45.6v2.6M66 104v2.5M58.4 129.3v2.5" fill="none" stroke="#000080" stroke-width=".25"/>
<circle cx="66" cy="104" r=".51" fill="#000080"/>
<circle cx="66" cy="104" r=".51" fill="none" stroke="#000080" stroke-width=".21"/>
<path d="M66 27.9v2.5M76.1 27.9v2.5M104 40.6v2.5" fill="none" stroke="#000080" stroke-width=".25"/>
<circle cx="104" cy="43.1" r=".51" fill="#000080"/>
<circle cx="104" cy="43.1" r=".51" fill="none" stroke="#000080" stroke-width=".21"/>
<path d="M104 25.4v2.5" fill="none" stroke="#000080" stroke-width=".25"/>
<circle cx="104" cy="25.4" r=".51" fill="#000080"/>
<circle cx="104" cy="25.4" r=".51" fill="none" stroke="#000080" stroke-width=".21"/>
<path d="M121.8 114.1v5.1" fill="none" stroke="#000080" stroke-width=".25"/>
<circle cx="121.8" cy="114.1" r=".51" fill="#000080"/>
<circle cx="121.8" cy="114.1" r=".51" fill="none" stroke="#000080" stroke-width=".21"/>
<path d="M159.9 124.2v2.6M159.9 139.4v2.6" fill="none" stroke="#000080" stroke-width=".25"/>
<circle cx="159.9" cy="126.8" r=".51" fill="#000080"/>
<circle cx="159.9" cy="126.8" r=".51" fill="none" stroke="#000080" stroke-width=".21"/>
<path d="M195.4 22.8v2.6" fill="none" stroke="#000080" stroke-width=".25"/>
<circle cx="195.4" cy="22.8" r=".51" fill="#000080"/>
<circle cx="195.4" cy="22.8" r=".51" fill="none" stroke="#000080" stroke-width=".21"/>
<path d="M203 91.3v2.5M203 101.4v2.6" fill="none" stroke="#000080" stroke-width=".25"/>
<circle cx="203" cy="91.3" r=".51" fill="#000080"/>
<circle cx="203" cy="91.3" r=".51" fill="none" stroke="#000080" stroke-width=".21"/>
<path d="M218.2 33v2.5" fill="none" stroke="#000080" stroke-width=".25"/>
<circle cx="218.2" cy="35.5" r=".51" fill="#000080"/>
<circle cx="218.2" cy="35.5" r=".51" fill="none" stroke="#000080" stroke-width=".21"/>
<path d="M218.2 22.8v2.6" fill="none" stroke="#000080" stroke-width=".25"/>
<circle cx="218.2" cy="22.8" r=".51" fill="#000080"/>
<circle cx="218.2" cy="22.8" r=".51" fill="none" stroke="#000080" stroke-width=".21"/>
<path d="M248.7 91.3v2.5M248.7 101.4v2.6" fill="none" stroke="#000080" stroke-width=".25"/>
<circle cx="248.7" cy="91.3" r=".51" fill="#000080"/>
<circle cx="248.7" cy="91.3" r=".51" fill="none" stroke="#000080" stroke-width=".21"/>
<path d="M200.5 20.3h35.5v5.1h-35.5z" fill="none" stroke="#00f" stroke-width=".76"/>
<path d="M91.4 55.8h12.6v17.7h-12.6z" fill="none" stroke="#ff0" stroke-width=".76"/>
<path d="M93.9 61.6l.5 .5-.5 .5M93.9 67.9h5.1M93.9 62.6v5.9h5.1v-5.9M93.9 61.6h5.1M93.9 62.6h1.8M97.2 62.6h1.8M99 61.6v-.8h-1.8v2.1a.76 .76 0 0 1-.8 .7 .76 .76 0 0 1-.7-.7v-2.1h-1.8v.8M99 61.6l-.5 .5 .5 .5" fill="none" stroke="#00f" stroke-width=".25"/>
<g font-size="3.2" fill="#351c75">
<text x="141.3" y="11.2">USB Type-C</text>
<text x="150.8" y="176">Power Supply</text>
</g>
<g font-size="2.4">
<text x="213.7" y="168.1">SECO S.p.A.</text>
<text x="213.7" y="171">Via A. Grandi 20</text>
<text x="213.7" y="173.9">52100 Arezzo</text>
<text x="213.7" y="176.8">Italy</text>
</g>
<g font-size="2.3">
<text x="35.6" y="3.3">1</text>
<text x="108.4" y="3.3">2</text>
<text x="181.4" y="3.3">3</text>
<text x="254.3" y="3.3">4</text>
<text x="132.3" y="17.2">A2</text>
<text x="164.4" y="17.2">B11</text>
<text x="132.3" y="22.3">A4</text>
<text x="132.4" y="19.8">A3</text>
<text x="138.8" y="18.5">TX1_P</text>
<text x="138.8" y="21">TX1_N</text>
<text x="138.8" y="23.6">VBUS_A</text>
<text x="152" y="23.6">VBUS_B</text>
<text x="153.5" y="21">RX1_N</text>
<text x="153.9" y="18.5">RX1_P</text>
<text x="164.4" y="22.3">B4</text>
<text x="164.4" y="19.8">B10</text>
<text x="200.5" y="19.8">REVB0</text>
<text x="1.7" y="24.8">A</text>
<text x="132.3" y="24.8">A9</text>
<text x="132.3" y="29.9">A6</text>
<text x="138.8" y="28.6">CC1</text>
<text x="138.8" y="26.1">VBUS_A</text>
<text x="152" y="26.1">VBUS_B</text>
<text x="156.5" y="28.6">CC2</text>
<text x="164.4" y="24.8">B9</text>
<text x="164.4" y="29.9">B6</text>
<text x="164.4" y="27.4">B5</text>
<text x="288.4" y="24.8">A</text>
<text x="103.5" y="30.9" transform="rotate(-90 103.5 30.9)">2</text>
<text x="132.3" y="35">A8</text>
<text x="132.3" y="32.5">A7</text>
<text x="138.8" y="31.2">DA_P</text>
<text x="138.8" y="33.7">DA_N</text>
<text x="154.7" y="33.7">DB_N</text>
<text x="155.1" y="31.2">DB_P</text>
<text x="164.4" y="32.5">B7</text>
<text x="164.4" y="35">B8</text>
<text x="103.5" y="38.4" transform="rotate(-90 103.5 38.4)">1</text>
<text x="131.1" y="40.1">A10</text>
<text x="131.4" y="37.5">A11</text>
<text x="138.8" y="36.3">SBU1</text>
<text x="138.8" y="38.8">RX2_P</text>
<text x="138.8" y="41.3">RX2_N</text>
<text x="153.7" y="41.3">TX2_N</text>
<text x="154.1" y="38.8">TX2_P</text>
<text x="155.1" y="36.3">SBU2</text>
<text x="164.4" y="40.1">B3</text>
<text x="164.4" y="37.5">B2</text>
<text x="131.1" y="45.1">A12</text>
<text x="132.5" y="42.6">A1</text>
<text x="138.8" y="43.9">GNDA</text>
<text x="138.8" y="46.4">GNDA</text>
<text x="154.3" y="43.9">GNDB</text>
<text x="154.3" y="46.4">GNDB</text>
<text x="164.4" y="42.6">B1</text>
<text x="164.4" y="45.1">B12</text>
<text x="45.2" y="53.7" transform="rotate(-90 45.2 53.7)">10</text>
<text x="155.7" y="51.5">GND</text>
<text x="164.4" y="50.2">G1</text>
<text x="164.4" y="52.7">G2</text>
<text x="152.6" y="56.5">SHIELD</text>
<text x="152.6" y="59.1">SHIELD</text>
<text x="155.7" y="54">GND</text>
<text x="164.4" y="55.3">S1</text>
<text x="164.4" y="57.8">S2</text>
<text x="35" y="62.9">2</text>
<text x="35.1" y="65.4">3</text>
<text x="35.2" y="60.3">1</text>
<text x="39.8" y="61.6">1D+</text>
<text x="39.8" y="64.1">1D-</text>
<text x="46.4" y="62.2" transform="rotate(-90 46.4 62.2)">VCC</text>
<text x="48.6" y="64.1">D+</text>
<text x="50.3" y="61.6">S</text>
<text x="55.3" y="62.9">8</text>
<text x="55.3" y="65.4">7</text>
<text x="55.3" y="60.3">9</text>
<text x="152.6" y="61.6">SHIELD</text>
<text x="152.6" y="64.1">SHIELD</text>
<text x="164.4" y="60.3">S3</text>
<text x="164.4" y="62.9">S4</text>
<text x="34.9" y="67.9">4</text>
<text x="39.8" y="66.7">2D+</text>
<text x="39.8" y="69.2">2D-</text>
<text x="46.4" y="71.8" transform="rotate(-90 46.4 71.8)">GND</text>
<text x="48.6" y="69.2">OE</text>
<text x="49.1" y="66.7">D-</text>
<text x="55.3" y="67.9">6</text>
<text x="1.9" y="73">B</text>
<text x="45.2" y="76.6" transform="rotate(-90 45.2 76.6)">5</text>
<text x="91.4" y="75.6">REVB3</text>
<text x="288.6" y="73">B</text>
<text x="210.2" y="90.8">3</text>
<text x="214.9" y="92">VIN VOUT</text>
<text x="218.3" y="95.3">GND</text>
<text x="230.4" y="90.8">2</text>
<text x="220.3" y="99.2" transform="rotate(-90 220.3 99.2)">1</text>
<text x="83.2" y="106">2</text>
<text x="88.1" y="107.2">VIN</text>
<text x="106.2" y="107.2">BOOT</text>
<text x="116.2" y="106">1</text>
<text x="83.3" y="113.6">3</text>
<text x="116.2" y="113.6">9</text>
<text x="83.2" y="118.7">7</text>
<text x="88.1" y="114.9">EN</text>
<text x="88.1" y="119.9">COMP</text>
<text x="109" y="114.9">SW</text>
<text x="1.8" y="121.2">C</text>
<text x="83.2" y="123.7">5</text>
<text x="88.1" y="125">RT/SYNC</text>
<text x="288.5" y="121.2">C</text>
<text x="58.4" y="128.8">REVB2</text>
<text x="83.1" y="128.8">4</text>
<text x="88.1" y="130.1">SS/TR</text>
<text x="99.7" y="130.1" transform="rotate(-90 99.7 130.1)">GND</text>
<text x="102.3" y="130.1" transform="rotate(-90 102.3 130.1)">EGND</text>
<text x="104.6" y="130.1">PGOOD</text>
<text x="109.7" y="127.5">FB</text>
<text x="116.2" y="126.3">6</text>
<text x="116.2" y="128.8">10</text>
<text x="98.5" y="134.9" transform="rotate(-90 98.5 134.9)">8</text>
<text x="101" y="135.9" transform="rotate(-90 101 135.9)">11</text>
<text x="1.8" y="169.4">D</text>
<text x="150.5" y="168.4">Title: Seco D81 Udoo RP2040</text>
<text x="288.5" y="169.4">D</text>
<text x="150.7" y="184.1">File:</text>
<text x="150.7" y="180.5">Size: A4</text>
<text x="163.2" y="180.8">Number: D81</text>
<text x="184" y="184.1">Date: 25/03/2022</text>
<text x="192.9" y="180.5">Revision: B3</text>
<text x="35.6" y="190.9">1</text>
<text x="108.4" y="190.9">2</text>
<text x="150" y="187.1">Author: RB</text>
<text x="173.3" y="187.1">Verified: LM</text>
<text x="181.4" y="190.9">3</text>
<text x="193.1" y="187.1">Sheet 4</text>
<text x="203" y="187.1">of</text>
<text x="254.3" y="190.9">4</text>
</g>
<g font-size="2.3" fill="#800000">
<text x="10.2" y="13.4">1D_TO_RPI_P</text>
<text x="10.2" y="16">1D_TO_RPI_N</text>
<text x="33" y="12.2">1D_TO_RPI_P</text>
<text x="33" y="14.7">1D_TO_RPI_N</text>
<text x="33" y="17.2">2D_TO_ESP32_P</text>
<text x="66" y="14.7">CC1</text>
<text x="76.1" y="14.7">CC2</text>
<text x="7.6" y="18.5">2D_TO_ESP32_P</text>
<text x="7.6" y="21">2D_TO_ESP32_N</text>
<text x="33" y="19.8">2D_TO_ESP32_N</text>
<text x="121.4" y="19.8">VBUS</text>
<text x="172.1" y="19.8">VBUS</text>
<text x="238.2" y="19.8">VSYS</text>
<text x="114.2" y="29.9">DA_P</text>
<text x="126.9" y="27.4">CC1 A5</text>
<text x="170" y="27.4">CC2</text>
<text x="170" y="29.9">DA_P</text>
<text x="114.2" y="32.5">DA_N</text>
<text x="170" y="32.5">DA_N</text>
<text x="63.5" y="37.5">GND</text>
<text x="73.7" y="37.5">GND</text>
<text x="43.8" y="47.7">3V3</text>
<text x="61.6" y="42.6">3V3</text>
<text x="215.8" y="42.6">GND</text>
<text x="124.4" y="52.7">GND</text>
<text x="177.7" y="50.2">GND</text>
<text x="10.2" y="65.4">2D_TO_ESP32_P</text>
<text x="12.7" y="60.3">1D_TO_RPI_P</text>
<text x="12.7" y="62.9">1D_TO_RPI_N</text>
<text x="60.9" y="62.9">DA_P</text>
<text x="60.9" y="65.4">DA_N</text>
<text x="10.2" y="67.9">2D_TO_ESP32_N</text>
<text x="81.3" y="67.9">GND</text>
<text x="168.5" y="70.5">SHIELD</text>
<text x="190.4" y="70.5">GND</text>
<text x="66.1" y="78.1">GND</text>
<text x="43.2" y="85.7">GND</text>
<text x="201.1" y="85.7">3V3</text>
<text x="246.7" y="85.7">1V8</text>
<text x="12.3" y="100.9">VSYS</text>
<text x="218.3" y="106">GND</text>
<text x="191" y="108.5">3V3</text>
<text x="200.6" y="111.1">GND</text>
<text x="246.2" y="111.1">GND</text>
<text x="12.8" y="123.7">GND</text>
<text x="135" y="130.1">3V3</text>
<text x="144.7" y="126.3">GND</text>
<text x="182.8" y="131.3">GND</text>
<text x="43.2" y="146.5">GND</text>
<text x="76.2" y="146.5">GND</text>
<text x="96.5" y="144">GND</text>
<text x="157.4" y="149.1">GND</text>
</g>
<g font-size="2.3" fill="#000080">
<text x="137" y="14.7">CN1</text>
<text x="66.7" y="22.1">R1</text>
<text x="76.9" y="22.1">R2</text>
<text x="182.5" y="20.8">F1</text>
<text x="66.7" y="24.6">5K1</text>
<text x="76.9" y="24.6">5K1</text>
<text x="182.5" y="26.4">2.5A32Vdc</text>
<text x="195.4" y="27.4">C3</text>
<text x="218.2" y="27.4">C4</text>
<text x="241.1" y="27.4">C5</text>
<text x="91.4" y="32.5">C6</text>
<text x="104" y="32.5">D1</text>
<text x="195.4" y="32.5">10uF 50V</text>
<text x="218.2" y="32.5">18nF 50V</text>
<text x="241.1" y="32.5">10uF 50V</text>
<text x="91.4" y="37.5">10uF</text>
<text x="104" y="37.5">SMAJ5.0A-13-F</text>
<text x="64.2" y="52.5">R3</text>
<text x="50.8" y="55.3">U1</text>
<text x="64.2" y="55">10K</text>
<text x="71.1" y="59.6">JP1</text>
<text x="71.1" y="64.9">Jumper</text>
<text x="93.6" y="60.1">P6</text>
<text x="179.9" y="62.1">R5</text>
<text x="185.2" y="62.9">0R</text>
<text x="93.6" y="70.7">2228CG</text>
<text x="137" y="67.9">80211-8121</text>
<text x="45.7" y="75.6">NX3DV221GM,115</text>
<text x="213.2" y="88.2">U3</text>
<text x="203" y="95.8">C18</text>
<text x="248.7" y="95.8">C19</text>
<text x="86.3" y="100.9">U2</text>
<text x="203" y="100.9">100nF</text>
<text x="223.3" y="98.4">MCP1703T-1802E/CB</text>
<text x="223.3" y="100.9">CFG=A1</text>
<text x="248.7" y="100.9">100nF</text>
<text x="121.6" y="105.2">R7</text>
<text x="126.9" y="106">0R</text>
<text x="203" y="103.4">CFG=A1</text>
<text x="248.7" y="103.4">CFG=A1</text>
<text x="15.2" y="113.6">100nF</text>
<text x="15.2" y="108.5">C7</text>
<text x="25.4" y="113.6">1uF</text>
<text x="25.4" y="108.5">C8</text>
<text x="33" y="113.6">1uF</text>
<text x="33" y="108.5">C9</text>
<text x="40.6" y="113.6">10uF 50V</text>
<text x="40.6" y="108.5">C10</text>
<text x="53.3" y="108.5">C11</text>
<text x="53.3" y="113.6">10uF 50V</text>
<text x="66" y="108.5">C12</text>
<text x="66" y="113.6">10uF 50V</text>
<text x="132" y="113.6">100nF</text>
<text x="132" y="108.5">C13</text>
<text x="144.6" y="112.3">L3</text>
<text x="154.8" y="113.6">6.8uH</text>
<text x="126.1" y="115.9">D6</text>
<text x="160.6" y="118.4">R8</text>
<text x="167.5" y="116.1">C14</text>
<text x="180.2" y="116.1">C15</text>
<text x="192.9" y="116.1">C16</text>
<text x="59.1" y="123.5">R9</text>
<text x="126.1" y="124">PMEG4050EP,115</text>
<text x="160.6" y="120.9">31K6</text>
<text x="167.5" y="121.2">100nF</text>
<text x="167.5" y="123.7">CFG=DNP</text>
<text x="180.2" y="121.2">47uF 16V</text>
<text x="192.9" y="121.2">47uF 16V</text>
<text x="45.7" y="126.3">C17</text>
<text x="45.7" y="131.3">100pF 50V</text>
<text x="59.1" y="126">8K2</text>
<text x="71.8" y="128.5">R11</text>
<text x="71.8" y="131.1">330K</text>
<text x="119.3" y="131.3">R13</text>
<text x="126.9" y="131.3">10K</text>
<text x="58.4" y="133.9">C22</text>
<text x="78.7" y="133.9">C23</text>
<text x="101.5" y="133.9">RT6365GQW</text>
<text x="160.6" y="136.2">10K</text>
<text x="160.6" y="133.6">R14</text>
<text x="58.4" y="138.9">8.2nF 50V</text>
<text x="78.7" y="138.9">10nF 50V</text>
<text x="119.3" y="174.4">FD1</text>
<text x="129.4" y="174.4">FD2</text>
<text x="139.6" y="174.4">FD3</text>
<text x="119.3" y="185.1">Fiducial</text>
<text x="129.4" y="185.1">Fiducial</text>
<text x="139.6" y="185.1">Fiducial</text>
<text x="206.8" y="187.1">8</text>
</g>
<g font-size="2.3" fill="#20124d">
<text x="70" y="51.5">JP close -&gt; 1D ON</text>
<text x="70.1" y="54">JP open -&gt; 2D ON</text>
</g>
<text font-size="1.9" fill="#000080" x="156.6" y="184.2">SE0D81B3_1.SchDoc</text>
</svg>
